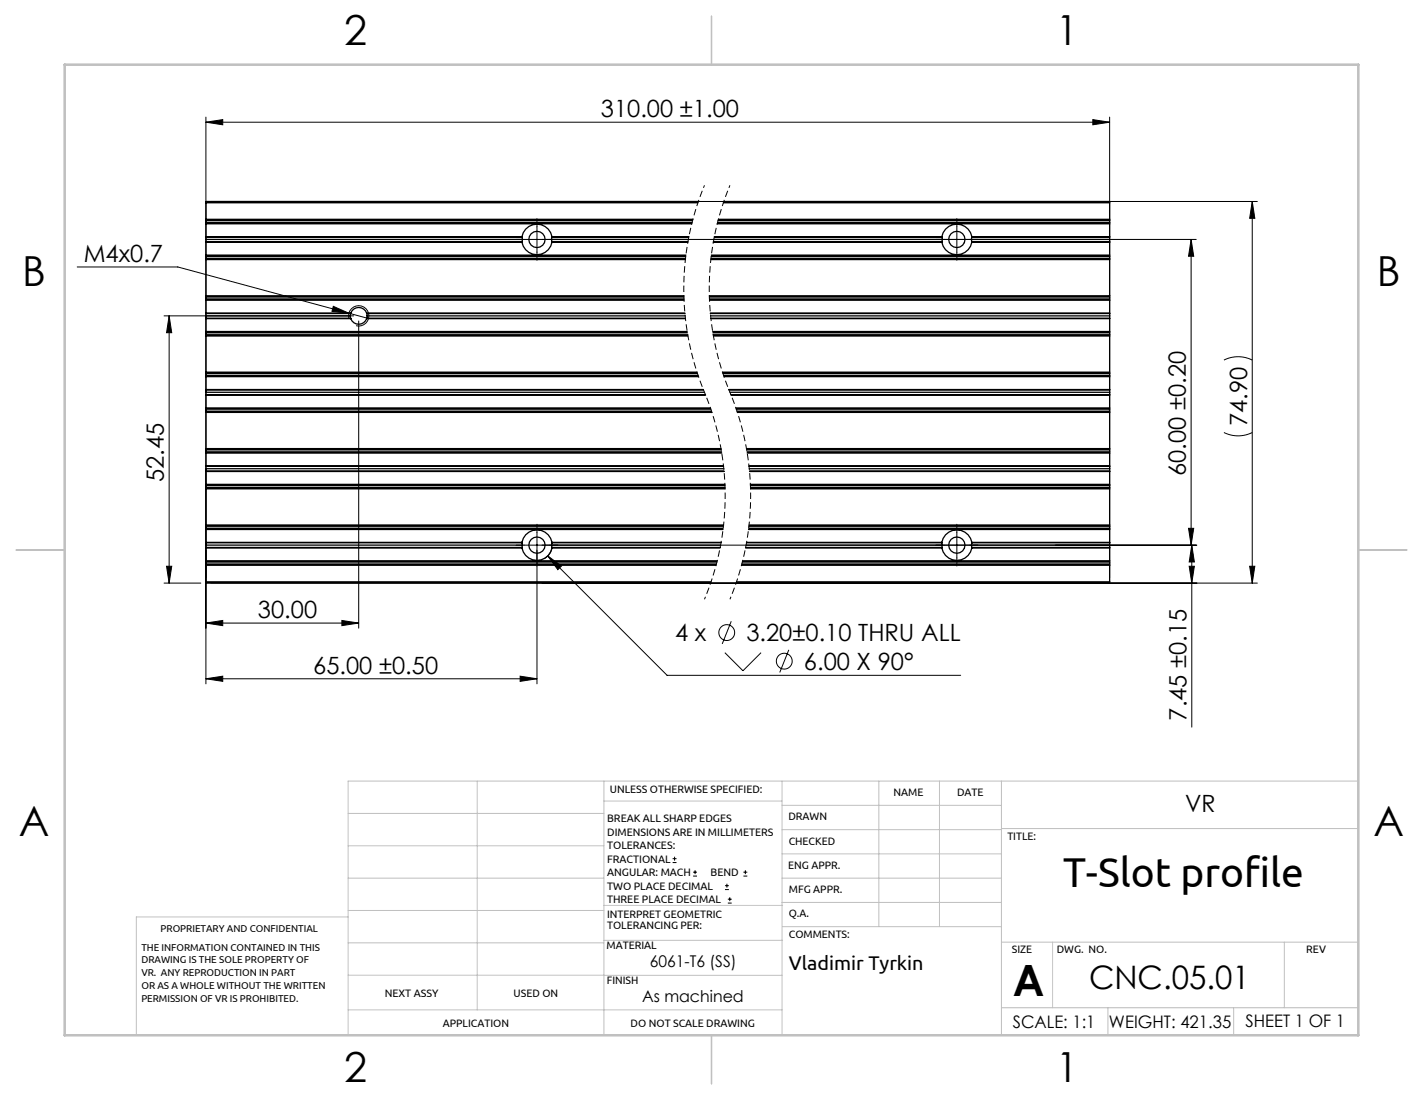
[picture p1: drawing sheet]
<svg xmlns="http://www.w3.org/2000/svg" width="279mm" height="216mm" viewBox="0 0 279 216" stroke-linecap="round" stroke-linejoin="round" font-family="sans-serif">
<g fill="none" stroke="#000" stroke-width=".2">
<path d="M40.4 24l3.3-.5v1zM40.4 23v111.2M40.4 24h177.5M41.4 39.5h205.5M214.6 23.5l3.3 .5-3.3 .5zM217.9 23v90.4M245.9 39.5v74.9M245.9 39.5l.5 3.3h-1zM15.2 52.4h19.7l37.5 10.1M102.9 47h132M105.4 44.5v5M187.9 44.5v5"/>
<path d="M233.9 47v60M233.9 47l.5 3.3h-1zM32.2 62h37.2M33.2 62v52.4M33.2 62l.5 3.3h-1zM65.4 60.1l3.1 1.4-3.3-.4zM68.5 62.5a2 2 0 0 1 1.8-2.5 2 2 0 0 1 2.1 2.2 2 2 0 0 1-2.5 1.7M70.4 63v60.3M240.3 70.7a6.2 6.2 0 0 1 5.6 0M240.3 84.9a6.2 6.2 0 0 0 5.6 0M32.2 114.4h7.2M32.7 111.1h1l-.5 3.3z"/>
<path d="M41.4 114.4h205.5M102.9 107h132.1M105.4 104.5v29.7M107.6 109.1l2.6 2-.7 .7zM107.6 109.1l23.4 23.4h57.6M108.4 107.4a3 3 0 0 1-1.6 2.3M187.9 104.5v5M233.4 103.7h1l-.5 3.3zM233.5 111.1h1l-.5 3.3zM234 107v35.7M234 107l.5 3.3h-1zM245.4 111.1h1l-.5 3.3z"/>
<path d="M40.4 133.2l3.3-.5v1zM40.4 122.3l3.3-.5v1zM40.4 133.2h65M40.4 122.3h30M67.1 121.8l3.3 .5-3.3 .5zM102.1 132.7l3.3 .5-3.3 .5zM142.3 128.1l3.6 3.6 3.5-3.6M143.6 121.9l-1.8 4.5M154.9 127.5l-1.8 4.5M132.1 169.3h.7M132.1 168.5h.7M132.4 168.2v.7"/>
<path d="M136.1 171.9h.8M136.1 171.2h.8M136.5 170.8v.8M142.3 174.6h.8M142.3 173.8h.8M142.7 173.5v.7M142.9 177.3h.8M142.9 176.5h.8M143.3 176.1v.8M146 171.9h.7M146 171.2h.7M146.3 170.8v.8"/>
<circle cx="142.7" cy="124.2" r="1.56"/>
<circle cx="154" cy="129.8" r="1.56"/>
</g>
<path d="M138.3 36.4a52.8 52.8 0 0 0 0 40.6M143.3 36.4a52.8 52.8 0 0 0 0 40.6M138.3 77a52.8 52.8 0 0 1 0 40.6M143.3 77a52.8 52.8 0 0 1 0 40.6" fill="none" stroke="#000" stroke-width=".2" stroke-dasharray="1.3 .6" stroke-dashoffset=".7" stroke-linecap="butt"/>
<g fill="none" stroke="#c0c0c0" stroke-width=".2">
<path d="M68.4 159.7h50.2M93.7 153.3v44.9M118.6 153.3v49.9M118.6 157.2h34.9M153.5 153.3v49.9M153.5 158.1h43.1M172.6 153.3v28.6M184.5 153.3v28.6M196.6 153.3v49.9M266.7 153.3h-198.3v49.9M68.4 178.7h50.2M68.4 172.4h50.2"/>
<path d="M68.4 166h50.2M68.4 180h-41.6v23.2M118.6 177.7h35.1M153.5 167.6h43.1M153.5 162.8h43.1M153.5 172.4h43.1M153.5 177.1h43.1M196.6 162.6h70.1M68.4 198.2h85.1M68.4 185.1h50.2M68.4 191.4h50.2M118.6 191.4h34.9"/>
<path d="M118.6 184.6h35.1M153.7 181.9h42.9M196.6 197.8h70.1M196.6 184.9h70.1M206.7 184.9v12.9M217.5 197.8v5.4M242.2 197.8v5.4M252.2 184.9v12.9"/>
</g>
<path d="M139.7 3.2v9.5M3.2 107.9h9.5M266.7 107.9h9.5M139.7 203.2v9.5" fill="none" stroke="#c0c0c0" stroke-width=".25"/>
<path d="M12.7 12.7h254v190.5h-254z" fill="none" stroke="#c0c0c0" stroke-width=".5"/>
<g fill="none" stroke="#000" stroke-width=".2" stroke-dasharray="15.2 1.3 1.3 1.3">
<path d="M102.9 47h-1.6M105.4 49.5v1.6M105.4 44.5v-1.6M107.9 47h1.6M185.4 47h-1.6M187.9 49.5v1.6M187.9 44.5v-1.6M190.4 47h1.6M102.9 107h-1.6M105.4 109.5v1.6M105.4 104.5v-1.6M107.9 107h1.6"/>
<path d="M185.4 107h-1.6M187.9 109.5v1.6M187.9 104.5v-1.6M190.4 107h1.6"/>
</g>
<g fill="#000">
<path d="M65.4 60.1l3.1 1.4-3.3-.4zM107.6 109.1l2.6 2-.7 .7z"/>
<path d="M40.4 24l3.3-.5v1zM214.6 23.5l3.3 .5-3.3 .5z"/>
<path d="M234 107l.5 3.3h-1zM233.5 111.1h1l-.5 3.3zM233.9 47l.5 3.3h-1zM233.4 103.7h1l-.5 3.3zM33.2 62l.5 3.3h-1zM32.7 111.1h1l-.5 3.3zM245.9 39.5l.5 3.3h-1zM245.4 111.1h1l-.5 3.3z"/>
<path d="M102.1 132.7l3.3 .5-3.3 .5zM40.4 133.2l3.3-.5v1zM67.1 121.8l3.3 .5-3.3 .5zM40.4 122.3l3.3-.5v1z"/>
</g>
<g fill="none" stroke="#000" stroke-width=".25">
<path d="M40.4 39.8h96.6M40.4 39.8v3.2M137.1 39.5h-96.7v.3M142 39.8h75.9M142.1 39.5h75.8v.3M217.9 39.8v3.2M40.4 50.7v.2M40.4 58v.3M40.4 43v.3M40.4 43.7v.2M40.4 50.1v.2M40.4 58.7v.2"/>
<path d="M40.4 47.5h.1M40.4 46.5h.1M40.4 50.7h94.2M40.4 50.9h94.2M40.4 58h93.9M40.4 58.3h93.9M40.4 43h95.7M40.4 43.3h95.6M40.4 43.7h95.5M40.4 43.9h95.4M40.4 50.1h94.3M40.4 50.3h94.2"/>
<path d="M40.4 58.7h93.9M40.4 58.9h93.9M40.4 46.5h62.1M40.4 47.5h62.1M40.4 47h62.2M40.4 43.3v.4M40.4 43.9v2.6M40.4 46.5v1M40.4 47.5v2.6M40.4 50.3v.4M40.4 50.9v7.1M40.4 58.3v.4"/>
<path d="M40.4 58.9v2.6M102.5 46.5a3 3 0 0 1 2.9-2.5 3 3 0 0 1 3 2.5M102.5 47.5a3 3 0 0 0 2.9 2.5 3 3 0 0 0 3-2.5M102.5 46.5h.1M102.5 47.5h.1M102.5 46.5l.1 .5M102.6 47l-.1 .5M108.3 47l.1 .5M108.3 47h26.9M108.4 47.5h.1M108.4 46.5l-.1 .5M108.4 47.5h26.7"/>
<path d="M108.4 46.5h26.8M108.4 46.5h.1M108.4 46.5h26.9M139.3 58h78.6M139.3 58.3h78.6M139.3 58.7h78.6M139.3 58.9h78.6M139.6 50.9h78.3M139.6 50.7h78.3M139.6 50.3h78.3M139.7 50.1h78.2M140.1 47.5h44.8"/>
<path d="M140.2 47h44.9M140.2 46.5h44.7M140.3 46.5h44.6M140.8 43.9h77.1M140.9 43.7h77M141 43.3h76.9M141.1 43h76.8M184.9 46.5a3 3 0 0 1 3-2.5 3 3 0 0 1 2.9 2.5M184.9 47.5a3 3 0 0 0 3 2.5 3 3 0 0 0 2.9-2.5M184.9 46.5h.1M184.9 47.5h.1M184.9 46.5l.2 .5"/>
<path d="M185.1 47l-.2 .5M190.7 47l.1 .5M190.7 47h27.2M190.8 47.5h.1M190.8 46.5l-.1 .5M190.8 47.5h27.1M190.8 46.5h27.1M190.8 46.5h.1M217.9 50.7v.2M217.9 58v.3M217.9 43v.3M217.9 43.7v.2"/>
<path d="M217.9 50.1v.2M217.9 58.7v.2M217.9 47.5h.1M217.9 46.5h.1M217.9 43.3v.4M217.9 43.9v2.6M217.9 46.5v1M217.9 47.5v2.6M217.9 50.3v.4M217.9 50.9v7.1M217.9 58.3v.4M217.9 58.9v2.6"/>
<path d="M40.4 65.7v.2M40.4 73v.3M40.4 65.1v.2M40.4 73.7v.2M40.4 61.5h.1M40.4 62.5h.1M40.4 77.5h.1M40.4 76.5h.1M40.4 65.7h94.6M40.4 65.9h94.7M40.4 73h96.5M40.4 73.3h96.5"/>
<path d="M40.4 65.1h94.5M40.4 65.3h94.6M40.4 73.7h96.7M40.4 73.9h96.8M40.4 62.5h28.5M40.4 77.5h98.1M40.4 76.5h97.7M40.4 62.5h28.4M40.4 61.5h28.5M40.4 61.5h28.4M40.4 77h97.9M40.4 62h28.4"/>
<path d="M40.4 61.5v1M40.4 62.5v2.6M40.4 65.3v.4M40.4 65.9v7.1M40.4 73.3v.4M40.4 73.9v2.6M40.4 76.5v1M40.4 77.5v2.6M68.8 62v.5M68.8 61.5v.5M68.8 62.5h.1M68.9 62.5a1.65 1.65 0 0 0 1.5 1.1 1.65 1.65 0 0 0 1.6-1.1"/>
<path d="M68.9 61.5a1.65 1.65 0 0 1 1.5-1.2 1.65 1.65 0 0 1 1.6 1.2M68.9 61.5h-.1M72 62.5h62.6M72 61.5h62.5M72 61.5h.1M72 61.5l.1 .5M72 62.5h.1M72.1 62l-.1 .5M72.1 62h62.4M139.5 61.5h78.4M139.5 62h78.4M139.6 62.5h78.3"/>
<path d="M139.9 65.1h78M140 65.3h77.9M140 65.7h77.9M140.1 65.9h77.8M141.9 73h76M141.9 73.3h76M142.1 73.7h75.8M142.2 73.9h75.7M143.1 76.5h74.8M143.3 77h74.6M143.5 77.5h74.4M217.9 65.7v.2"/>
<path d="M217.9 73v.3M217.9 65.1v.2M217.9 73.7v.2M217.9 62.5h.1M217.9 77.5h.1M217.9 61.5h.1M217.9 76.5h.1M217.9 61.5v1M217.9 62.5v2.6M217.9 65.3v.4M217.9 65.9v7.1M217.9 73.3v.4"/>
<path d="M217.9 73.9v2.6M217.9 76.5v1M217.9 77.5v2.6M40.4 80.7v.2M40.4 88v.3M40.4 95.7v.2M40.4 95.1v.2M40.4 88.7v.2M40.4 80.1v.2M40.4 92.5h.1M40.4 91.5h.1M40.4 80.7h99.3"/>
<path d="M40.4 80.9h99.4M40.4 88h101.2M40.4 88.3h101.2M40.4 95.7h102M40.4 95.9h102M40.4 80.3h99.2M40.4 95.1h101.9M40.4 95.3h101.9M40.4 88.7h101.3M40.4 88.9h101.3M40.4 80.1h99.1M40.4 92.5h101.8"/>
<path d="M40.4 91.5h101.7M40.4 92h101.7M40.4 80.3v.4M40.4 80.9v7.1M40.4 88.3v.4M40.4 88.9v2.6M40.4 91.5v1M40.4 92.5v2.6M40.4 95.3v.4M40.4 95.9v7.1M144.5 80.1h73.4M144.6 80.3h73.3"/>
<path d="M144.7 80.7h73.2M144.8 80.9h73.1M146.6 88h71.3M146.6 88.3h71.3M146.7 88.7h71.2M146.7 88.9h71.2M147.1 91.5h70.8M147.1 92h70.8M147.2 92.5h70.7M147.3 95.1h70.6M147.3 95.3h70.6M147.4 95.7h70.5"/>
<path d="M147.4 95.9h70.5M217.9 80.7v.2M217.9 88v.3M217.9 95.7v.2M217.9 95.1v.2M217.9 88.7v.2M217.9 80.1v.2M217.9 92.5h.1M217.9 91.5h.1M217.9 80.3v.4M217.9 80.9v7.1M217.9 88.3v.4"/>
<path d="M217.9 88.9v2.6M217.9 91.5v1M217.9 92.5v2.6M217.9 95.3v.4M217.9 95.9v7.1M40.4 114.2v.2h99.1M40.4 110.7v.2M40.4 103v.3M40.4 110.1v.2M40.4 103.7v.2M40.4 107.5h.1M40.4 106.5h.1"/>
<path d="M40.4 110.9h100.2M40.4 114.2h99.2M40.4 110.7h100.3M40.4 103h101.7M40.4 103.3h101.6M40.4 110.1h100.4M40.4 110.3h100.4M40.4 103.7h101.6M40.4 103.9h101.6M40.4 107.5h62.1M40.4 106.5h62.1M40.4 107h62.2"/>
<path d="M40.4 103.3v.4M40.4 103.9v2.6M40.4 106.5v1M40.4 107.5v2.6M40.4 110.3v.4M40.4 110.9v3.3M102.5 107.5a3 3 0 0 0 2.9 2.5 3 3 0 0 0 3-2.5M102.5 106.5h.1M102.5 106.5a3 3 0 0 1 2.9-2.5 3 3 0 0 1 3 2.5M102.5 107.5h.1M102.5 106.5l.1 .5M102.6 107l-.1 .5"/>
<path d="M108.3 107l.1 .5M108.3 107h33.2M108.4 106.5l-.1 .5M108.4 107.5h.1M108.4 107.5h33M108.4 106.5h33.2M108.4 106.5h.1M144.6 114.2h73.3M145.6 110.9h72.3M145.7 110.7h72.2M145.8 110.3h72.1M145.8 110.1h72.1"/>
<path d="M146.4 107.5h38.5M146.5 107h38.6M146.6 106.5h38.3M147 103.9h70.9M147 103.7h70.9M147 103.3h70.9M147.1 103h70.8M184.9 107.5a3 3 0 0 0 3 2.5 3 3 0 0 0 2.9-2.5M184.9 106.5a3 3 0 0 1 3-2.5 3 3 0 0 1 2.9 2.5M184.9 106.5h.1M184.9 107.5h.1M184.9 106.5l.2 .5"/>
<path d="M185.1 107l-.2 .5M190.7 107l.1 .5M190.7 107h27.2M190.8 107.5h.1M190.8 106.5l-.1 .5M190.8 107.5h27.1M190.8 106.5h27.1M190.8 106.5h.1M217.9 114.2v.2h-73.4M217.9 110.7v.2M217.9 103v.3M217.9 110.1v.2"/>
<path d="M217.9 103.7v.2M217.9 107.5h.1M217.9 106.5h.1M217.9 103.3v.4M217.9 103.9v2.6M217.9 106.5v1M217.9 107.5v2.6M217.9 110.3v.4M217.9 110.9v3.3"/>
<circle cx="105.4" cy="47" r="1.6"/>
<circle cx="187.9" cy="47" r="1.6"/>
<circle cx="105.4" cy="107" r="1.6"/>
<circle cx="187.9" cy="107" r="1.6"/>
</g>
<text font-size="8.5" x="198.9" y="195.5">A</text>
<text font-size="8.2" x="208.7" y="174.2">T-Slot profile</text>
<g font-size="8.1">
<text x="67.6" y="8.9">2</text>
<text x="207.3" y="8.9">1</text>
<text x="4.4" y="56.1">B</text>
<text x="270.4" y="56.1">B</text>
<text x="3.7" y="164.1">A</text>
<text x="269.7" y="164.1">A</text>
<text x="67.6" y="212.4">2</text>
<text x="207.3" y="212.4">1</text>
</g>
<text font-size="6.3" x="213.8" y="194.1">CNC.05.01</text>
<g font-size="4.7">
<text x="118" y="23">310.00 ±1.00</text>
<text x="16.5" y="51.4">M4x0.7</text>
<text x="244.9" y="83.6" transform="rotate(-90 244.9 83.6)">74.90</text>
<text x="32.2" y="94.6" transform="rotate(-90 32.2 94.6)">52.45</text>
<text x="232.9" y="93.4" transform="rotate(-90 232.9 93.4)">60.00 ±0.20</text>
<text x="50.7" y="121.3">30.00</text>
<text x="132.6" y="125.9">4 x</text>
<text x="146.6" y="125.9">3.20±0.10 THRU ALL</text>
<text x="157.8" y="131.5">6.00 X 90°</text>
<text x="61.5" y="132.2">65.00 ±0.50</text>
<text x="233" y="141.4" transform="rotate(-90 233 141.4)">7.45 ±0.15</text>
<text x="232.7" y="159.4">VR</text>
</g>
<text font-size="3.9" x="154.9" y="190.4">Vladimir Tyrkin</text>
<g font-size="3.4">
<text x="198.8" y="201.7">SCALE: 1:1</text>
<text x="217.7" y="201.8">WEIGHT: 421.35</text>
<text x="244.5" y="201.7">SHEET 1 OF 1</text>
</g>
<g font-size="3.2">
<text x="127.6" y="189.8">6061-T6 (SS)</text>
<text x="126.1" y="196.6">As machined</text>
</g>
<g font-size="2.1">
<text x="119.8" y="155.6">UNLESS OTHERWISE SPECIFIED:</text>
<text x="119.2" y="161.4">BREAK ALL SHARP EDGES</text>
<text x="154.8" y="161">DRAWN</text>
<text x="175.4" y="156.2">NAME</text>
<text x="187.9" y="156.2">DATE</text>
<text x="119.2" y="164">DIMENSIONS ARE IN MILLIMETERS</text>
<text x="119.2" y="166.7">TOLERANCES:</text>
<text x="154.9" y="165.8">CHECKED</text>
<text x="197.8" y="165">TITLE:</text>
<text x="119.2" y="169.3">FRACTIONAL</text>
<text x="119.2" y="172">ANGULAR: MACH</text>
<text x="139.5" y="172">BEND</text>
<text x="154.8" y="170.5">ENG APPR.</text>
<text x="119.2" y="174.6">TWO PLACE DECIMAL</text>
<text x="119.2" y="177.3">THREE PLACE DECIMAL</text>
<text x="154.9" y="180">Q.A.</text>
<text x="154.9" y="175.2">MFG APPR.</text>
<text x="119.2" y="180.2">INTERPRET GEOMETRIC</text>
<text x="119.2" y="182.3">TOLERANCING PER:</text>
<text x="154.9" y="184.2">COMMENTS:</text>
<text x="119.1" y="186.3">MATERIAL</text>
<text x="198.7" y="187">SIZE</text>
<text x="207.5" y="187">DWG. NO.</text>
<text x="256.5" y="187.1">REV</text>
<text x="75.5" y="195.8">NEXT ASSY</text>
<text x="100.9" y="195.7">USED ON</text>
<text x="119.1" y="193.1">FINISH</text>
<text x="86.9" y="201.6">APPLICATION</text>
<text x="123.8" y="201.6">DO NOT SCALE DRAWING</text>
</g>
<g font-size="2">
<text x="31.5" y="183">PROPRIETARY AND CONFIDENTIAL</text>
<text x="27.8" y="186.6">THE INFORMATION CONTAINED IN THIS</text>
<text x="27.8" y="189.1">DRAWING IS THE SOLE PROPERTY OF</text>
<text x="27.8" y="191.6">VR. ANY REPRODUCTION IN PART</text>
<text x="27.8" y="194.2">OR AS A WHOLE WITHOUT THE WRITTEN</text>
<text x="27.8" y="196.7">PERMISSION OF VR IS PROHIBITED.</text>
</g>
</svg>
